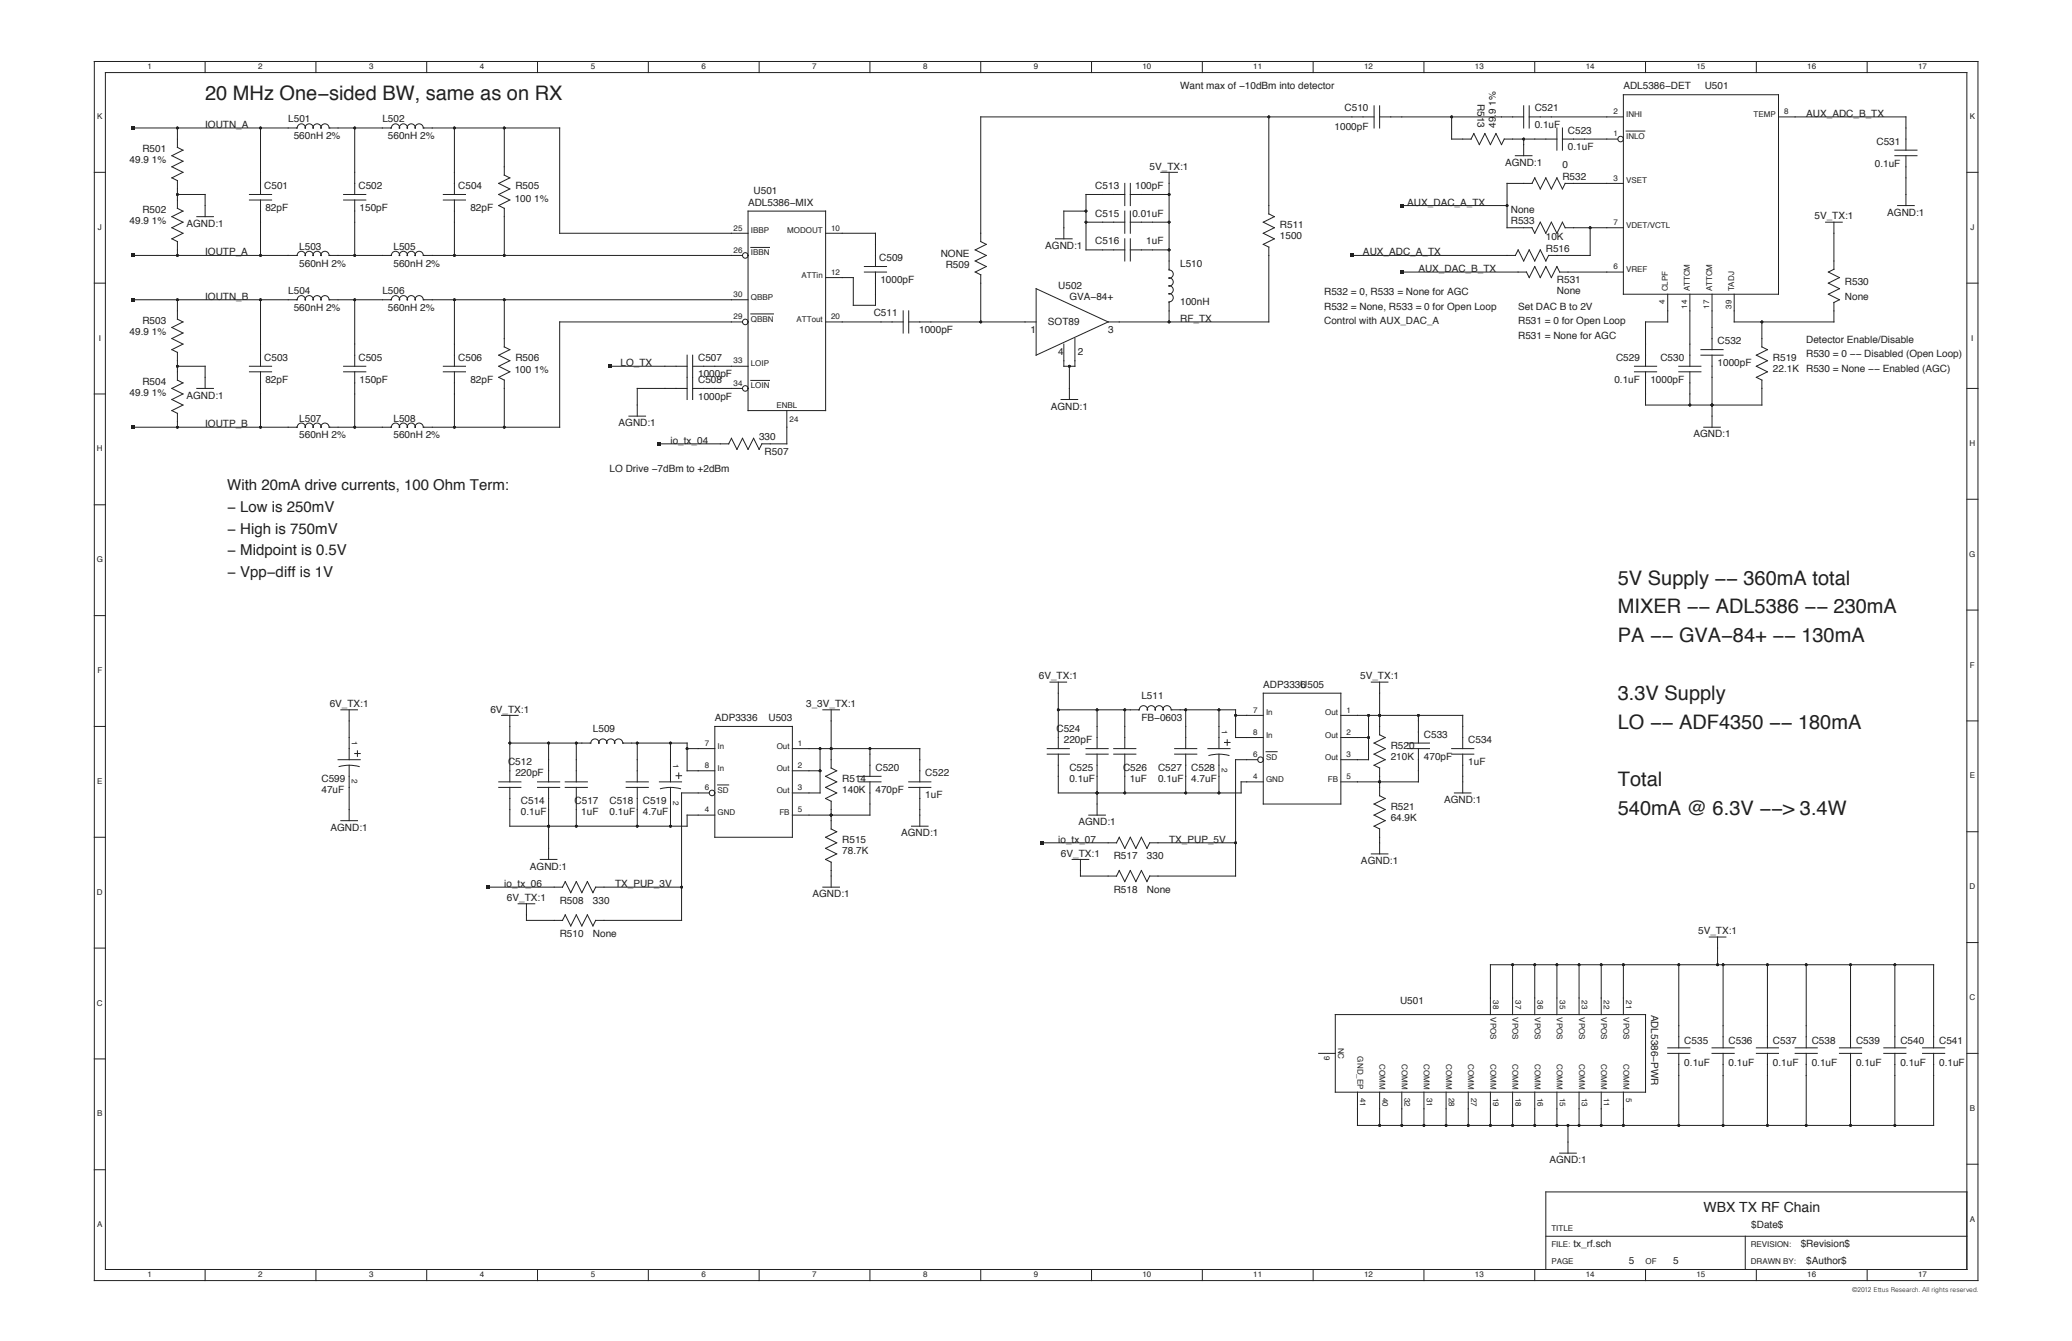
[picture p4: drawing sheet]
<svg xmlns="http://www.w3.org/2000/svg" width="432mm" height="279mm" viewBox="0 0 432 279" stroke-linecap="round" stroke-linejoin="round" font-family="sans-serif">
<g fill="none" stroke="#231f20" stroke-width=".21">
<path d="M19.7 12.8h392.5v254h-392.5zM22 15.1h387.9v249.4h-387.9zM42.7 12.8v2.3M65.8 12.8v2.3M88.9 12.8v2.3M112 12.8v2.3M135.1 12.8v2.3M158.2 12.8v2.3M181.3 12.8v2.3M204.4 12.8v2.3M227.5 12.8v2.3M250.6 12.8v2.3"/>
<path d="M273.7 12.8v2.3M296.7 12.8v2.3M319.8 12.8v2.3M338.3 19.7h32.3v41.6h-32.3zM342.9 12.8v2.3M366 12.8v2.3M389.1 12.8v2.3M19.7 35.9h2.3M27.7 26.7h34.2a.84 .84 0 0 1 .9-.9 .84 .84 0 0 1 .8 .9 .82 .82 0 0 1 .8-.9 .82 .82 0 0 1 .9 .9 .82 .82 0 0 1 .8-.9 .82 .82 0 0 1 .8 .9 .84 .84 0 0 1 .8-.9 .84 .84 0 0 1 .9 .9h13a.84 .84 0 0 1 .8-.9 .84 .84 0 0 1 .8 .9 .82 .82 0 0 1 .9-.9 .82 .82 0 0 1 .8 .9 .82 .82 0 0 1 .8-.9 .82 .82 0 0 1 .8 .9 .84 .84 0 0 1 .8-.9 .84 .84 0 0 1 .9 .9h28.4v21.9h39.3M37 26.7v4M37 30.7l1.1 .6M38.1 31.3l-2.3 1.1 2.3 1.2-2.3 1.1 2.3 1.2-2.3 1.2 1.2 .5v5.8"/>
<path d="M54.3 26.7v13.8M73.9 26.7v13.8M94.7 26.7v13.8M105.1 26.7v9.8M105.1 36.5l1.1 .6M106.2 37.1l-2.3 1.1 2.3 1.2-2.3 1.1 2.3 1.2-2.3 1.1 1.2 .6v9.8M234.4 38.2v4.6M235.6 38.2v4.6M241.9 35.9h3.5M243.6 35.9v20.3a.84 .84 0 0 1 .9 .9 .84 .84 0 0 1-.9 .8 .82 .82 0 0 1 .9 .9 .82 .82 0 0 1-.9 .8 .82 .82 0 0 1 .9 .8 .82 .82 0 0 1-.9 .8 .84 .84 0 0 1 .9 .8 .84 .84 0 0 1-.9 .9v4.2M264.4 24.4v20.2M286.4 24.4h-82v25.9l1.1 .6-2.3 1.2 2.3 1.1-2.3 1.2 2.3 1.1-2.3 1.2 1.2 .6v9.8"/>
<path d="M286.4 22v4.7M287.5 24.4h30M287.5 22v4.7M302.5 24.4v4.6h4.1M306.6 29l.5-1.2 1.2 2.3 1.1-2.3 1.2 2.3 1.2-2.3 1.1 2.3 .6-1.1h11M315.8 32.4h3.5M317.5 22v4.7M317.5 29v3.4M318.7 24.4h19.6M318.7 22v4.7M324.5 26.7v4.6M325.6 26.7v4.6"/>
<path d="M325.6 29h11.6M338.3 38.2h-12.1l-.6 1.2-1.1-2.3-1.2 2.3-1.2-2.3-1.1 2.3-1.2-2.3-.5 1.1h-5.2v9.2h5.2l.5 1.2 1.2-2.3 1.1 2.3 1.2-2.3 1.2 2.3 1.1-2.3 .6 1.1M338.9 27.3h3.9M370.6 24.4h26.6v6.9M394.9 31.3h4.6M394.9 32.4h4.6M397.2 32.4v10.4M409.9 35.9h2.3M19.7 59h2.3M27.7 53.2h34.2a.84 .84 0 0 1 .9-.9 .84 .84 0 0 1 .8 1 .82 .82 0 0 1 .8-.9 .82 .82 0 0 1 .9 .9 .82 .82 0 0 1 .8-.9 .82 .82 0 0 1 .8 .9 .84 .84 0 0 1 .8-1 .84 .84 0 0 1 .9 .9h13a.84 .84 0 0 1 .8-.9 .84 .84 0 0 1 .8 1 .82 .82 0 0 1 .9-.9 .82 .82 0 0 1 .8 .9 .82 .82 0 0 1 .8-.9 .82 .82 0 0 1 .8 .9 .84 .84 0 0 1 .8-1 .84 .84 0 0 1 .9 .9h66.5M37 40.5h5.7v4.6M37 43.4l1.1 .6-2.3 1.1 2.3 1.2-2.3 1.1 2.3 1.2-2.3 1.2 1.2 .5v2.9"/>
<path d="M41 45.1h3.5M52 40.5h4.6M52 41.7h4.6M54.3 41.7v11.5M71.6 40.5h4.6M71.6 41.7h4.6M73.9 41.7v11.5M92.4 40.5h4.6M92.4 41.7h4.6M94.7 41.7v11.5M155.9 44h16.2v41.5h-16.2zM156.5 51.6h3.9"/>
<path d="M172.1 48.6h10.3v6.9M180.1 56.7h4.7M180.1 55.5h4.7M182.4 56.7v6.9h-4.6v-5.8h-5.7M220 49.8h3.4M226.3 44h-4.6v5.8M226.3 46.3h8.1M234.4 40.5h-8.1v11.6h8.1M234.4 44v4.6M234.4 49.8v4.6M235.6 40.5h8M235.6 44v4.6"/>
<path d="M235.6 49.8v4.6M235.6 46.3h8M235.6 52.1h8M264.4 44.6l1.2 .6M265.6 45.1l-2.3 1.2 2.3 1.1-2.3 1.2 2.3 1.2-2.3 1.1 1.1 .6v15.6h-33.5M281.7 53.2h34.1M292.1 56.7h26l.6 1.1 1.1-2.3 1.2 2.3 1.1-2.3 1.2 2.3 1.2-2.3 .5 1.2h13.3M292.1 42.8h22M316.4 52.1l-.6 1.1M326.2 47.4h12.1M331.4 47.4v5.8h-8.7l-.6 1.2-1.1-2.3-1.2 2.3-1.1-2.3-1.2 2.3-1.1-2.3M380.4 46.3h3.5"/>
<path d="M382.2 46.3v9.8l-1.2 .6 2.3 1.1-2.3 1.2 2.3 1.1-2.3 1.2 2.3 1.2-1.1 .5M395.5 42.8h3.4M409.9 59h2.3M27.7 62.5h34.2a.84 .84 0 0 1 .9-.9 .84 .84 0 0 1 .8 .9 .82 .82 0 0 1 .8-.9 .82 .82 0 0 1 .9 .9 .82 .82 0 0 1 .8-.9 .82 .82 0 0 1 .8 .9 .84 .84 0 0 1 .8-.9 .84 .84 0 0 1 .9 .9h13a.84 .84 0 0 1 .8-.9 .84 .84 0 0 1 .8 .9 .82 .82 0 0 1 .9-.9 .82 .82 0 0 1 .8 .9 .82 .82 0 0 1 .8-.9 .82 .82 0 0 1 .8 .9 .84 .84 0 0 1 .8-.9 .84 .84 0 0 1 .9 .9h67.7M37 76.3h5.7v4.6M37 62.5v4M37 79.2l1.1 .6-2.3 1.1 2.3 1.2-2.3 1.1 2.3 1.2-2.3 1.1 1.2 .6v2.9M37 66.5l1.1 .6M38.1 67.1l-2.3 1.1 2.3 1.2-2.3 1.1 2.3 1.2-2.3 1.1 1.2 .6v5.8M52 76.3h4.6M52 77.5h4.6M54.3 62.5v13.8"/>
<path d="M54.3 77.5v11.5M71.6 76.3h4.6M71.6 77.5h4.6M73.9 62.5v13.8M73.9 77.5v11.5M92.4 76.3h4.6M92.4 77.5h4.6M94.7 62.5v13.8M94.7 77.5v11.5M105.1 72.3l1.1 .5-2.3 1.2 2.3 1.2-2.3 1.1 2.3 1.2-2.3 1.1 1.2 .6v9.8M105.1 62.5v9.8M127 76.3h16.2"/>
<path d="M143.2 74v9.2M144.3 76.3h11.6M144.3 74v9.2M154.7 67.1h-38.1v21.9h-28.4a.84 .84 0 0 0-.9-.9 .84 .84 0 0 0-.8 1 .82 .82 0 0 0-.8-1 .82 .82 0 0 0-.8 1 .82 .82 0 0 0-.8-1 .82 .82 0 0 0-.9 1 .84 .84 0 0 0-.8-1 .84 .84 0 0 0-.8 .9h-13a.84 .84 0 0 0-.9-.9 .84 .84 0 0 0-.8 1 .82 .82 0 0 0-.8-1 .82 .82 0 0 0-.8 1 .82 .82 0 0 0-.9-1 .82 .82 0 0 0-.8 1 .84 .84 0 0 0-.8-1 .84 .84 0 0 0-.9 .9h-34.2M156.5 65.4h4.7M156.5 79.3h3.9M172.1 67.1h16.1M188.2 64.8v4.6M189.4 67.1h26.5M189.4 64.8v4.6M215.9 60.1l15 7-15 6.9zM222.9 76.3v6.9"/>
<path d="M224 70.5v5.8h-2.3v-4.6M340.6 76.3h4.6M340.6 77.5h4.6M347.5 61.3v5.8h-4.6v9.2M349.9 76.3h4.6M349.9 77.5h4.6M352.2 61.3v15M352.2 77.5v6.9M354.5 72.8h4.6M354.5 74h4.6M356.8 61.3v11.5M356.8 74v15"/>
<path d="M361.4 61.3v5.8h20.8v-4.1M367.2 72.3l1.1 .5-2.3 1.2 2.3 1.2-2.3 1.1 2.3 1.2-2.3 1.1 1.2 .6v5.2h-24.3v-6.9M367.2 67.1v5.2M19.7 82.1h2.3M41 80.9h3.5M131.1 86.7h3.4M143.2 80.9h-10.4v5.8M144.3 80.9h10.4M164 85.5v7h-5.2l-.6 1.1-1.2-2.3-1.1 2.3-1.2-2.3-1.1 2.3-1.2-2.3-.5 1.2h-14.5M221.1 83.2h3.5M355 89h3.5M409.9 80.9h2.3"/>
<path d="M19.7 105.2h2.3M409.9 104h2.3M19.7 128.3h2.3M409.9 127.1h2.3M19.7 151.4h2.3M70.5 158.3h4.6M70.7 159.7a8.1 8.1 0 0 1 4.2 0M71 147.9h3.5M72.8 147.9v10.4M72.8 159.4v11.6M73.9 157h1.2M74.5 156.4v1.2"/>
<path d="M104.5 149h3.5M106.2 154.8h16.9a.84 .84 0 0 1 .9-.9 .84 .84 0 0 1 .8 1 .82 .82 0 0 1 .8-.9 .82 .82 0 0 1 .9 .9 .82 .82 0 0 1 .8-.9 .82 .82 0 0 1 .8 .9 .84 .84 0 0 1 .8-1 .84 .84 0 0 1 .9 .9h13.4v5.8h5.8M106.2 149v13.9M114.3 154.8v8.1M120.1 154.8v8.1M132.8 154.8v8.1M139.7 154.8v8.1M143.2 156h5.8M149 151.4h16.1v23h-16.1zM165.1 156h26.6v6.9M170.9 156v9.2h-5.8M171.5 147.9h3.4"/>
<path d="M173.2 147.9v12.1M181.3 156v5.7M218.2 156h4.7M218.2 157.1h4.7M218.8 142.1h3.5M220.5 157.1v8.1h38.1v-2.3h4.7M220.5 142.1v13.9M220.5 147.9h16.9a.84 .84 0 0 1 .9-.9 .84 .84 0 0 1 .8 .9 .82 .82 0 0 1 .8-.9 .82 .82 0 0 1 .9 .9 .82 .82 0 0 1 .8-.9 .82 .82 0 0 1 .8 .9 .84 .84 0 0 1 .8-.9 .84 .84 0 0 1 .9 .9h13.4v5.8h5.8M226.3 156h4.6M226.3 157.1h4.6M228.6 147.9v8.1M228.6 157.1v12.7"/>
<path d="M232.1 156h4.6M232.1 157.1h4.6M234.4 147.9v8.1M234.4 157.1v8.1M244.8 156h4.6M244.8 157.1h4.6M247.1 147.9v8.1M247.1 157.1v8.1M251.7 156h4.6M251.9 157.4a8.1 8.1 0 0 1 4.2 0M254 147.9v8.1M254 157.1v8.1"/>
<path d="M255.2 154.7h1.1M255.7 154.1v1.2M257.5 149h5.8M262.1 158.3h-4.6v24.2h-17.9l-.6 1.2-1.1-2.3-1.2 2.3-1.1-2.3-1.2 2.3-1.2-2.3-.5 1.1h-7.5v-3.4M263.3 144.4h16.1v23.1h-16.1zM263.8 156.6h2.4M279.4 149h25.4v7M279.4 153.7h5.8M285.2 149v9.3h-5.8M285.8 142.1h3.4M287.5 142.1v11M287.5 153.1l1.2 .6"/>
<path d="M288.7 153.7l-2.3 1.1 2.3 1.2-2.3 1.1 2.3 1.2-2.3 1.1 1.1 .6v5.8M293.3 156h4.6M293.3 154.8h4.6M295.6 156v6.9h-16.2M295.6 149v5.8M302.5 156h4.6M302.5 157.1h4.6M304.8 157.1v8.1M409.9 150.2h2.3M19.7 174.4h2.3M71 171h3.5M103.9 162.9h4.7"/>
<path d="M103.9 164.1h4.7M106.2 164.1v8h37v-2.3h5.8M112 162.9h4.6M112 164.1h4.6M112.6 179.1h3.5M114.3 164.1v15M117.8 162.9h4.6M117.8 164.1h4.6M120.1 164.1v8M130.5 162.9h4.6M130.5 164.1h4.6M132.8 164.1v8"/>
<path d="M137.4 162.9h4.6M137.6 164.3a8.1 8.1 0 0 1 4.2 0M139.7 164.1v8M140.9 161.6h1.1M141.4 161.1v1.1M147.8 165.2h-5.8v26.6h-17.9l-.5 1.1-1.2-2.3-1.1 2.3-1.2-2.3-1.2 2.3-1.1-2.3-.6 1.2h-7.5v-3.5M149.5 163.5h2.4M165.1 160.6h5.8M173.2 172.7l1.2 .6-2.3 1.1 2.3 1.2-2.3 1.2 2.3 1.1-2.3 1.2 1.1 .5v5.2M173.2 160l1.2 .6M174.4 160.6l-2.3 1.1 2.3 1.2-2.3 1.2 2.3 1.1-2.3 1.2 1.1 .5v5.8M179 162.9h4.6"/>
<path d="M179 161.7h4.6M181.3 162.9v6.9h-16.2M189.4 162.9h4.6M189.4 164.1h4.6M190 172.1h3.4M191.7 164.1v8M217.1 175.6h15.6l.6-1.2 1.1 2.4 1.2-2.4 1.1 2.4 1.2-2.4 1.1 2.4 .6-1.2h17.9M223.4 179.1h3.5M226.9 169.8h3.5M285.8 177.9h3.4M287.5 165.8l1.2 .6-2.3 1.1 2.3 1.2-2.3 1.1 2.3 1.2-2.3 1.1 1.1 .6v5.2M303.1 165.2h3.5"/>
<path d="M409.9 173.3h2.3M19.7 197.5h2.3M101.6 184.8h15.6l.6-1.1 1.1 2.3 1.2-2.3 1.2 2.3 1.1-2.3 1.2 2.3 .5-1.2h17.9M108 188.3h3.4M171.5 184.8h3.4M356.2 195.2h3.5M357.9 195.2v5.8M409.9 196.4h2.3M274.8 219.5h3.5M278.3 211.4h64.6v16.2h-64.6zM310.6 211.4v-10.4h92.4v17.3M315.2 201v10.4"/>
<path d="M319.8 201v10.4M324.5 201v10.4M329.1 201v10.4M333.7 201v10.4M338.3 201v10.4M347.5 219.5h4.7M347.5 218.3h4.7M349.9 201v17.3M349.9 219.5v15M356.8 219.5h4.6M356.8 218.3h4.6M359.1 201v17.3"/>
<path d="M359.1 219.5v15M366 219.5h4.6M366 218.3h4.6M368.3 201v17.3M368.3 219.5v15M374.1 219.5h4.6M374.1 218.3h4.6M376.4 201v17.3M376.4 219.5v15M383.3 219.5h4.7M383.3 218.3h4.7M385.6 201v17.3"/>
<path d="M385.6 219.5v15M392.6 219.5h4.6M392.6 218.3h4.6M394.9 201v17.3M394.9 219.5v15M400.7 219.5h4.6M400.7 218.3h4.6M403 219.5v15h-120.1v-6.9M409.9 219.5h2.3M19.7 220.6h2.3M287.5 227.6v6.9M292.1 227.6v6.9"/>
<path d="M296.7 227.6v6.9M301.4 227.6v6.9M306 227.6v6.9M310.6 227.6v6.9M315.2 227.6v6.9M319.8 227.6v6.9M324.5 227.6v6.9M326.8 234.5v5.8M329.1 227.6v6.9M333.7 227.6v6.9M338.3 227.6v6.9M19.7 243.7h2.3"/>
<path d="M322.1 257.6h87.8M325 240.3h3.5M363.7 257.6v6.9M409.9 242.6h2.3M409.9 248.3h-87.8v16.2M42.7 264.5v2.3M65.8 264.5v2.3M88.9 264.5v2.3M112 264.5v2.3M135.1 264.5v2.3M158.2 264.5v2.3M181.3 264.5v2.3"/>
<path d="M204.4 264.5v2.3M227.5 264.5v2.3M250.6 264.5v2.3M273.7 264.5v2.3M296.7 264.5v2.3M319.8 264.5v2.3M342.9 264.5v2.3M366 264.5v2.3M389.1 264.5v2.3"/>
<circle cx="337.7" cy="29" r=".58"/>
<circle cx="155.3" cy="53.2" r=".58"/>
<circle cx="155.3" cy="67.1" r=".58"/>
<circle cx="155.3" cy="80.9" r=".58"/>
<circle cx="262.7" cy="158.3" r=".58"/>
<circle cx="148.4" cy="165.2" r=".58"/>
</g>
<g fill="#231f20">
<path d="M27.4 62.1h.7v.7h-.7z"/>
<path d="M27.4 88.7h.7v.7h-.7z"/>
<path d="M137.1 92.1h.7v.7h-.7z"/>
<path d="M27.4 26.3h.7v.7h-.7z"/>
<path d="M27.4 52.9h.7v.7h-.7z"/>
<path d="M291.8 56.3h.7v.7h-.7z"/>
<path d="M291.8 42.5h.7v.7h-.7z"/>
<path d="M281.4 52.9h.7v.7h-.7z"/>
<path d="M126.7 76h.7v.7h-.7z"/>
<path d="M101.3 184.5h.7v.7h-.7z"/>
<path d="M216.7 175.3h.7v.6h-.7z"/>
<circle cx="315.2" cy="234.5" r=".29"/>
<circle cx="338.3" cy="234.5" r=".29"/>
<circle cx="333.7" cy="234.5" r=".29"/>
<circle cx="329.1" cy="234.5" r=".29"/>
<circle cx="324.5" cy="234.5" r=".29"/>
<circle cx="319.8" cy="234.5" r=".29"/>
<circle cx="326.8" cy="234.5" r=".29"/>
<circle cx="368.3" cy="234.5" r=".29"/>
<circle cx="359.1" cy="234.5" r=".29"/>
<circle cx="349.9" cy="234.5" r=".29"/>
<circle cx="310.6" cy="234.5" r=".29"/>
<circle cx="296.7" cy="234.5" r=".29"/>
<circle cx="306" cy="234.5" r=".29"/>
<circle cx="301.4" cy="234.5" r=".29"/>
<circle cx="292.1" cy="234.5" r=".29"/>
<circle cx="287.5" cy="234.5" r=".29"/>
<circle cx="394.9" cy="234.5" r=".29"/>
<circle cx="385.6" cy="234.5" r=".29"/>
<circle cx="376.4" cy="234.5" r=".29"/>
<circle cx="333.7" cy="201" r=".29"/>
<circle cx="338.3" cy="201" r=".29"/>
<circle cx="349.9" cy="201" r=".29"/>
<circle cx="359.1" cy="201" r=".29"/>
<circle cx="368.3" cy="201" r=".29"/>
<circle cx="357.9" cy="201" r=".29"/>
<circle cx="324.5" cy="201" r=".29"/>
<circle cx="329.1" cy="201" r=".29"/>
<circle cx="319.8" cy="201" r=".29"/>
<circle cx="315.2" cy="201" r=".29"/>
<circle cx="376.4" cy="201" r=".29"/>
<circle cx="385.6" cy="201" r=".29"/>
<circle cx="394.9" cy="201" r=".29"/>
<circle cx="37" cy="62.5" r=".29"/>
<circle cx="54.3" cy="62.5" r=".29"/>
<circle cx="37" cy="89" r=".29"/>
<circle cx="54.3" cy="89" r=".29"/>
<circle cx="37" cy="76.3" r=".29"/>
<circle cx="105.1" cy="89" r=".29"/>
<circle cx="105.1" cy="62.5" r=".29"/>
<circle cx="105.1" cy="53.2" r=".29"/>
<circle cx="94.7" cy="53.2" r=".29"/>
<circle cx="94.7" cy="62.5" r=".29"/>
<circle cx="243.6" cy="67.1" r=".29"/>
<circle cx="73.9" cy="62.5" r=".29"/>
<circle cx="73.9" cy="89" r=".29"/>
<circle cx="94.7" cy="89" r=".29"/>
<circle cx="37" cy="26.7" r=".29"/>
<circle cx="54.3" cy="26.7" r=".29"/>
<circle cx="37" cy="53.2" r=".29"/>
<circle cx="54.3" cy="53.2" r=".29"/>
<circle cx="37" cy="40.5" r=".29"/>
<circle cx="105.1" cy="26.7" r=".29"/>
<circle cx="73.9" cy="26.7" r=".29"/>
<circle cx="73.9" cy="53.2" r=".29"/>
<circle cx="94.7" cy="26.7" r=".29"/>
<circle cx="204.4" cy="67.1" r=".29"/>
<circle cx="222.9" cy="76.3" r=".29"/>
<circle cx="226.3" cy="46.3" r=".29"/>
<circle cx="226.3" cy="44" r=".29"/>
<circle cx="243.6" cy="40.5" r=".29"/>
<circle cx="243.6" cy="46.3" r=".29"/>
<circle cx="243.6" cy="52.1" r=".29"/>
<circle cx="170.9" cy="156" r=".29"/>
<circle cx="170.9" cy="160.6" r=".29"/>
<circle cx="173.2" cy="156" r=".29"/>
<circle cx="120.1" cy="172.1" r=".29"/>
<circle cx="120.1" cy="154.8" r=".29"/>
<circle cx="114.3" cy="172.1" r=".29"/>
<circle cx="114.3" cy="154.8" r=".29"/>
<circle cx="139.7" cy="172.1" r=".29"/>
<circle cx="139.7" cy="154.8" r=".29"/>
<circle cx="132.8" cy="172.1" r=".29"/>
<circle cx="132.8" cy="154.8" r=".29"/>
<circle cx="143.2" cy="156" r=".29"/>
<circle cx="173.2" cy="169.8" r=".29"/>
<circle cx="181.3" cy="156" r=".29"/>
<circle cx="106.2" cy="154.8" r=".29"/>
<circle cx="285.2" cy="149" r=".29"/>
<circle cx="285.2" cy="153.7" r=".29"/>
<circle cx="287.5" cy="149" r=".29"/>
<circle cx="234.4" cy="165.2" r=".29"/>
<circle cx="234.4" cy="147.9" r=".29"/>
<circle cx="228.6" cy="165.2" r=".29"/>
<circle cx="228.6" cy="147.9" r=".29"/>
<circle cx="254" cy="165.2" r=".29"/>
<circle cx="254" cy="147.9" r=".29"/>
<circle cx="247.1" cy="165.2" r=".29"/>
<circle cx="247.1" cy="147.9" r=".29"/>
<circle cx="257.5" cy="149" r=".29"/>
<circle cx="287.5" cy="162.9" r=".29"/>
<circle cx="295.6" cy="149" r=".29"/>
<circle cx="220.5" cy="147.9" r=".29"/>
<circle cx="257.5" cy="175.6" r=".29"/>
<circle cx="352.2" cy="84.4" r=".29"/>
<circle cx="356.8" cy="84.4" r=".29"/>
<circle cx="367.2" cy="67.1" r=".29"/>
<circle cx="314.1" cy="42.8" r=".29"/>
<circle cx="317.5" cy="29" r=".29"/>
<circle cx="302.5" cy="24.4" r=".29"/>
<circle cx="331.4" cy="47.4" r=".29"/>
<circle cx="264.4" cy="24.4" r=".29"/>
<circle cx="142" cy="184.8" r=".29"/>
</g>
<g font-size="4.2" fill="#231f20">
<text x="42.7" y="20.9">20 MHz One−sided BW, same as on RX</text>
<text x="337.2" y="121.8">5V Supply −− 360mA total</text>
<text x="337.2" y="127.8">MIXER −− ADL5386 −− 230mA</text>
<text x="337.2" y="133.8">PA −− GVA−84+ −− 130mA</text>
<text x="337.2" y="145.8">3.3V Supply</text>
<text x="337.2" y="151.8">LO −− ADF4350 −− 180mA</text>
<text x="337.2" y="163.8">Total</text>
<text x="337.2" y="169.8">540mA @ 6.3V −−&gt; 3.4W</text>
</g>
<g font-size="3.1" fill="#231f20">
<text x="47.4" y="102.2">With 20mA drive currents, 100 Ohm Term:</text>
<text x="47.4" y="106.7">− Low is 250mV</text>
<text x="47.4" y="111.2">− High is 750mV</text>
<text x="47.4" y="115.7">− Midpoint is 0.5V</text>
<text x="47.4" y="120.2">− Vpp−diff is 1V</text>
</g>
<text font-size="2.9" fill="#231f20" x="355" y="252.6">WBX TX RF Chain</text>
<g font-size="2.1" fill="#231f20">
<text x="245.9" y="18.6">Want max of −10dBm into detector</text>
<text x="280.2" y="23.2">C510</text>
<text x="307.9" y="21.7" transform="rotate(90 307.9 21.7)">R513</text>
<text x="319.8" y="23.2">C521</text>
<text x="338.3" y="18.6">ADL5386−DET</text>
<text x="355.3" y="18.6">U501</text>
<text x="42.7" y="26.7">IOUTN_A</text>
<text x="60.1" y="25.5">L501</text>
<text x="61.2" y="29">560nH 2%</text>
<text x="79.7" y="25.5">L502</text>
<text x="80.8" y="29">560nH 2%</text>
<text x="278.1" y="27">1000pF</text>
<text x="311.8" y="26.7" transform="rotate(-90 311.8 26.7)">49.9 1%</text>
<text x="319.8" y="26.7">0.1uF</text>
<text x="326.8" y="27.8">C523</text>
<text x="376.4" y="24.4">AUX_ADC_B_TX</text>
<text x="27" y="33.9">49.9 1%</text>
<text x="29.7" y="31.6">R501</text>
<text x="239.6" y="35.3">5V_TX:1</text>
<text x="313.6" y="34.6">AGND:1</text>
<text x="325.6" y="35.1">0</text>
<text x="326.8" y="31.3">0.1uF</text>
<text x="390.7" y="34.7">0.1uF</text>
<text x="391.1" y="30.1">C531</text>
<text x="55.1" y="39.4">C501</text>
<text x="74.7" y="39.4">C502</text>
<text x="95.5" y="39.4">C504</text>
<text x="107.4" y="39.4">R505</text>
<text x="157" y="40.5">U501</text>
<text x="228.3" y="39.4">C513</text>
<text x="236.6" y="39.4">100pF</text>
<text x="325.6" y="37.4">R532</text>
<text x="27" y="46.6">49.9 1%</text>
<text x="29.7" y="44.3">R502</text>
<text x="38.9" y="47.3">AGND:1</text>
<text x="55.3" y="44">82pF</text>
<text x="74.9" y="44">150pF</text>
<text x="98" y="44">82pF</text>
<text x="107.3" y="42">100 1%</text>
<text x="155.9" y="42.8">ADL5386−MIX</text>
<text x="228.3" y="45.1">C515</text>
<text x="236" y="45.1">0.01uF</text>
<text x="266.7" y="47.4">R511</text>
<text x="293.3" y="42.8">AUX_DAC_A_TX</text>
<text x="314.9" y="46.7">R533</text>
<text x="314.9" y="44.3">None</text>
<text x="378.1" y="45.7">5V_TX:1</text>
<text x="393.3" y="45">AGND:1</text>
<text x="42.7" y="53.2">IOUTP_A</text>
<text x="62.4" y="52.1">L503</text>
<text x="82" y="52.1">L505</text>
<text x="196.1" y="53.6">NONE</text>
<text x="217.8" y="51.9">AGND:1</text>
<text x="228.3" y="50.9">C516</text>
<text x="238.9" y="50.9">1uF</text>
<text x="266.7" y="49.8">1500</text>
<text x="284" y="53.2">AUX_ADC_A_TX</text>
<text x="322.1" y="52.4">R516</text>
<text x="322.1" y="50.1">10K</text>
<text x="62.4" y="55.5">560nH 2%</text>
<text x="82" y="55.5">560nH 2%</text>
<text x="183.2" y="54.4">C509</text>
<text x="183.5" y="59">1000pF</text>
<text x="197.1" y="55.9">R509</text>
<text x="245.9" y="55.5">L510</text>
<text x="295.6" y="56.7">AUX_DAC_B_TX</text>
<text x="324.5" y="59">R531</text>
<text x="384.5" y="59.4">R530</text>
<text x="42.7" y="62.5">IOUTN_B</text>
<text x="60.1" y="61.3">L504</text>
<text x="61.2" y="64.8">560nH 2%</text>
<text x="79.7" y="61.3">L506</text>
<text x="80.8" y="64.8">560nH 2%</text>
<text x="182.1" y="65.9">C511</text>
<text x="220.5" y="60.1">U502</text>
<text x="222.9" y="62.5">GVA−84+</text>
<text x="245.9" y="63.6">100nH</text>
<text x="276" y="61.5">R532 = 0, R533 = None for AGC</text>
<text x="276" y="64.5">R532 = None, R533 = 0 for Open Loop</text>
<text x="316.4" y="64.5">Set DAC B to 2V</text>
<text x="324.5" y="61.3">None</text>
<text x="384.5" y="62.5">None</text>
<text x="27" y="69.7">49.9 1%</text>
<text x="29.7" y="67.5">R503</text>
<text x="191.5" y="69.4">1000pF</text>
<text x="214.8" y="69.4">1</text>
<text x="218.4" y="67.6">SOT89</text>
<text x="230.9" y="69.4">3</text>
<text x="245.9" y="67.1">RF_TX</text>
<text x="276" y="67.5">Control with AUX_DAC_A</text>
<text x="316.4" y="67.5">R531 = 0 for Open Loop</text>
<text x="316.4" y="70.5">R531 = None for AGC</text>
<text x="357.9" y="71.7">C532</text>
<text x="376.4" y="71.5">Detector Enable/Disable</text>
<text x="55.1" y="75.2">C503</text>
<text x="74.7" y="75.2">C505</text>
<text x="95.5" y="75.2">C506</text>
<text x="107.3" y="77.8">100 1%</text>
<text x="107.4" y="75.2">R506</text>
<text x="129.3" y="76.3">LO_TX</text>
<text x="145.5" y="75.2">C507</text>
<text x="220.5" y="74">4</text>
<text x="224.6" y="74">2</text>
<text x="336.8" y="75.2">C529</text>
<text x="346" y="75.2">C530</text>
<text x="357.9" y="76.3">1000pF</text>
<text x="369.5" y="75.2">R519</text>
<text x="369.5" y="77.5">22.1K</text>
<text x="376.4" y="74.5">R530 = 0 −− Disabled (Open Loop)</text>
<text x="376.4" y="77.5">R530 = None −− Enabled (AGC)</text>
<text x="27" y="82.4">49.9 1%</text>
<text x="29.7" y="80.2">R504</text>
<text x="38.9" y="83.1">AGND:1</text>
<text x="55.3" y="79.8">82pF</text>
<text x="74.9" y="79.8">150pF</text>
<text x="98" y="79.8">82pF</text>
<text x="145.5" y="79.8">C508</text>
<text x="145.5" y="83.2">1000pF</text>
<text x="145.5" y="78.6">1000pF</text>
<text x="336.4" y="79.8">0.1uF</text>
<text x="343.9" y="79.8">1000pF</text>
<text x="42.7" y="89">IOUTP_B</text>
<text x="62.4" y="87.9">L507</text>
<text x="82" y="87.9">L508</text>
<text x="128.9" y="88.8">AGND:1</text>
<text x="219" y="85.4">AGND:1</text>
<text x="62.4" y="91.3">560nH 2%</text>
<text x="82" y="91.3">560nH 2%</text>
<text x="139.7" y="92.5">io_tx_04</text>
<text x="158.2" y="91.6">330</text>
<text x="159.4" y="94.8">R507</text>
<text x="352.9" y="91.1">AGND:1</text>
<text x="127" y="98.2">LO Drive −7dBm to +2dBm</text>
<text x="216.5" y="141.5">6V_TX:1</text>
<text x="263.3" y="143.3">ADP3336</text>
<text x="271" y="143.3">U505</text>
<text x="283.5" y="141.5">5V_TX:1</text>
<text x="68.7" y="147.3">6V_TX:1</text>
<text x="102.2" y="148.5">6V_TX:1</text>
<text x="168" y="147.3">3_3V_TX:1</text>
<text x="237.9" y="145.6">L511</text>
<text x="123.6" y="152.5">L509</text>
<text x="149" y="150.2">ADP3336</text>
<text x="160.1" y="150.2">U503</text>
<text x="220.2" y="152.5">C524</text>
<text x="221.7" y="154.8">220pF</text>
<text x="237.9" y="150.2">FB−0603</text>
<text x="289.8" y="156">R520</text>
<text x="296.7" y="153.7">C533</text>
<text x="306" y="154.8">C534</text>
<text x="105.9" y="159.4">C512</text>
<text x="107.4" y="161.7">220pF</text>
<text x="182.4" y="160.6">C520</text>
<text x="192.8" y="161.7">C522</text>
<text x="222.9" y="160.6">C525</text>
<text x="234" y="160.6">C526</text>
<text x="241.3" y="160.6">C527</text>
<text x="248.3" y="160.6">C528</text>
<text x="289.8" y="158.3">210K</text>
<text x="296.7" y="158.3">470pF</text>
<text x="306" y="159.4">1uF</text>
<text x="67" y="162.9">C599</text>
<text x="67" y="165.2">47uF</text>
<text x="108.6" y="167.5">C514</text>
<text x="119.7" y="167.5">C517</text>
<text x="127" y="167.5">C518</text>
<text x="134" y="167.5">C519</text>
<text x="175.5" y="162.9">R514</text>
<text x="175.5" y="165.2">140K</text>
<text x="182.4" y="165.2">470pF</text>
<text x="192.8" y="166.4">1uF</text>
<text x="222.9" y="162.9">0.1uF</text>
<text x="235.4" y="162.9">1uF</text>
<text x="241.3" y="162.9">0.1uF</text>
<text x="248.3" y="162.9">4.7uF</text>
<text x="300.9" y="167.3">AGND:1</text>
<text x="68.9" y="173.1">AGND:1</text>
<text x="108.6" y="169.8">0.1uF</text>
<text x="121.1" y="169.8">1uF</text>
<text x="127" y="169.8">0.1uF</text>
<text x="134" y="169.8">4.7uF</text>
<text x="224.7" y="172">AGND:1</text>
<text x="289.8" y="168.7">R521</text>
<text x="289.8" y="171">64.9K</text>
<text x="175.5" y="175.6">R515</text>
<text x="175.5" y="177.9">78.7K</text>
<text x="187.8" y="174.3">AGND:1</text>
<text x="220.5" y="175.6">io_tx_07</text>
<text x="221.1" y="178.5">6V_TX:1</text>
<text x="232.1" y="179.1">R517</text>
<text x="239" y="179.1">330</text>
<text x="243.6" y="175.6">TX_PUP_5V</text>
<text x="105.1" y="184.8">io_tx_06</text>
<text x="110.4" y="181.2">AGND:1</text>
<text x="128.2" y="184.8">TX_PUP_3V</text>
<text x="232.1" y="186">R518</text>
<text x="239" y="186">None</text>
<text x="283.6" y="180">AGND:1</text>
<text x="105.7" y="187.7">6V_TX:1</text>
<text x="116.6" y="188.3">R508</text>
<text x="123.6" y="188.3">330</text>
<text x="169.3" y="187">AGND:1</text>
<text x="116.6" y="195.2">R510</text>
<text x="123.6" y="195.2">None</text>
<text x="353.9" y="194.7">5V_TX:1</text>
<text x="291.8" y="209.1">U501</text>
<text x="344.1" y="211.4" transform="rotate(90 344.1 211.4)">ADL5386−PWR</text>
<text x="351" y="217.6">C535</text>
<text x="360.2" y="217.6">C536</text>
<text x="369.5" y="217.6">C537</text>
<text x="377.6" y="217.6">C538</text>
<text x="386.8" y="217.6">C539</text>
<text x="396" y="217.6">C540</text>
<text x="404.1" y="217.6">C541</text>
<text x="351" y="222.1">0.1uF</text>
<text x="360.2" y="222.1">0.1uF</text>
<text x="369.5" y="222.1">0.1uF</text>
<text x="377.6" y="222.1">0.1uF</text>
<text x="386.8" y="222.1">0.1uF</text>
<text x="396" y="222.1">0.1uF</text>
<text x="404.1" y="222.1">0.1uF</text>
<text x="322.9" y="242.4">AGND:1</text>
<text x="365" y="255.8">$Date$</text>
<text x="327.9" y="259.9">tx_rf.sch</text>
<text x="339.5" y="263.3">5</text>
<text x="348.7" y="263.3">5</text>
<text x="375.3" y="259.9">$Revision$</text>
<text x="376.4" y="263.3">$Author$</text>
</g>
<g font-size="1.7" fill="#231f20">
<text x="30.7" y="14.4">1</text>
<text x="53.8" y="14.4">2</text>
<text x="76.9" y="14.4">3</text>
<text x="100" y="14.4">4</text>
<text x="123.1" y="14.4">5</text>
<text x="146.2" y="14.4">6</text>
<text x="169.3" y="14.4">7</text>
<text x="192.4" y="14.4">8</text>
<text x="215.5" y="14.4">9</text>
<text x="238.1" y="14.4">10</text>
<text x="261.2" y="14.4">11</text>
<text x="284.3" y="14.4">12</text>
<text x="307.4" y="14.4">13</text>
<text x="330.5" y="14.4">14</text>
<text x="353.5" y="14.4">15</text>
<text x="376.6" y="14.4">16</text>
<text x="399.7" y="14.4">17</text>
<text x="336.2" y="23.8">2</text>
<text x="371.8" y="23.8">8</text>
<text x="20.3" y="24.8">K</text>
<text x="336.2" y="28.4">1</text>
<text x="338.9" y="24.4">INHI</text>
<text x="338.9" y="29">INLO</text>
<text x="365.4" y="24.4">TEMP</text>
<text x="410.5" y="24.8">K</text>
<text x="336.2" y="37.6">3</text>
<text x="338.9" y="38.2">VSET</text>
<text x="20.4" y="47.9">J</text>
<text x="336.2" y="46.9">7</text>
<text x="338.9" y="47.4">VDET/VCTL</text>
<text x="410.6" y="47.9">J</text>
<text x="152.9" y="48">25</text>
<text x="152.9" y="52.6">26</text>
<text x="156.5" y="48.6">IBBP</text>
<text x="156.5" y="53.2">IBBN</text>
<text x="164.1" y="48.6">MODOUT</text>
<text x="173.2" y="48">10</text>
<text x="167" y="57.8">ATTin</text>
<text x="173.2" y="57.3">12</text>
<text x="336.2" y="56.1">6</text>
<text x="338.9" y="56.7">VREF</text>
<text x="152.9" y="61.9">30</text>
<text x="156.5" y="62.5">QBBP</text>
<text x="347" y="63.4" transform="rotate(-90 347 63.4)">4</text>
<text x="347.5" y="60.7" transform="rotate(-90 347.5 60.7)">CLPF</text>
<text x="351.6" y="64.3" transform="rotate(-90 351.6 64.3)">14</text>
<text x="352.2" y="60.7" transform="rotate(-90 352.2 60.7)">ATTCM</text>
<text x="356.2" y="64.3" transform="rotate(-90 356.2 64.3)">17</text>
<text x="356.8" y="60.7" transform="rotate(-90 356.8 60.7)">ATTCM</text>
<text x="360.8" y="64.3" transform="rotate(-90 360.8 64.3)">39</text>
<text x="361.4" y="60.7" transform="rotate(-90 361.4 60.7)">TADJ</text>
<text x="20.6" y="71">I</text>
<text x="152.9" y="66.5">29</text>
<text x="156.5" y="67.1">QBBN</text>
<text x="166" y="67.1">ATTout</text>
<text x="173.2" y="66.5">20</text>
<text x="410.8" y="71">I</text>
<text x="152.9" y="75.7">33</text>
<text x="156.5" y="76.3">LOIP</text>
<text x="152.9" y="80.4">34</text>
<text x="156.5" y="80.9">LOIN</text>
<text x="161.8" y="85">ENBL</text>
<text x="164.6" y="87.9">24</text>
<text x="20.2" y="94.1">H</text>
<text x="410.4" y="92.9">H</text>
<text x="20.2" y="117.2">G</text>
<text x="410.4" y="116">G</text>
<text x="20.3" y="140.2">F</text>
<text x="410.5" y="139.1">F</text>
<text x="261.2" y="148.5">7</text>
<text x="263.8" y="149">In</text>
<text x="276.2" y="149">Out</text>
<text x="280.6" y="148.5">1</text>
<text x="73.3" y="154.5" transform="rotate(90 73.3 154.5)">1</text>
<text x="146.9" y="155.4">7</text>
<text x="149.5" y="156">In</text>
<text x="161.9" y="156">Out</text>
<text x="166.3" y="155.4">1</text>
<text x="254.6" y="152.2" transform="rotate(90 254.6 152.2)">1</text>
<text x="261.2" y="153.1">8</text>
<text x="263.8" y="153.7">In</text>
<text x="276.2" y="153.7">Out</text>
<text x="280.6" y="153.1">2</text>
<text x="140.3" y="159.1" transform="rotate(90 140.3 159.1)">1</text>
<text x="146.9" y="160">8</text>
<text x="149.5" y="160.6">In</text>
<text x="161.9" y="160.6">Out</text>
<text x="166.3" y="160">2</text>
<text x="254.6" y="160" transform="rotate(90 254.6 160)">2</text>
<text x="261.2" y="157.7">6</text>
<text x="263.8" y="158.3">SD</text>
<text x="276.2" y="158.3">Out</text>
<text x="280.6" y="157.7">3</text>
<text x="20.3" y="163.3">E</text>
<text x="73.3" y="162.3" transform="rotate(90 73.3 162.3)">2</text>
<text x="140.3" y="166.9" transform="rotate(90 140.3 166.9)">2</text>
<text x="146.9" y="164.6">6</text>
<text x="149.5" y="165.2">SD</text>
<text x="161.9" y="165.2">Out</text>
<text x="166.3" y="164.6">3</text>
<text x="261.2" y="162.3">4</text>
<text x="263.8" y="162.9">GND</text>
<text x="276.7" y="162.9">FB</text>
<text x="280.6" y="162.3">5</text>
<text x="410.5" y="162.2">E</text>
<text x="146.9" y="169.3">4</text>
<text x="149.5" y="169.8">GND</text>
<text x="162.4" y="169.8">FB</text>
<text x="166.3" y="169.3">5</text>
<text x="410.4" y="185.3">D</text>
<text x="20.2" y="186.4">D</text>
<text x="20.2" y="209.5">C</text>
<text x="311.2" y="208.4" transform="rotate(90 311.2 208.4)">38</text>
<text x="315.8" y="208.4" transform="rotate(90 315.8 208.4)">37</text>
<text x="320.4" y="208.4" transform="rotate(90 320.4 208.4)">36</text>
<text x="325" y="208.4" transform="rotate(90 325 208.4)">35</text>
<text x="329.7" y="208.4" transform="rotate(90 329.7 208.4)">23</text>
<text x="334.3" y="208.4" transform="rotate(90 334.3 208.4)">22</text>
<text x="338.9" y="208.4" transform="rotate(90 338.9 208.4)">21</text>
<text x="410.4" y="208.4">C</text>
<text x="310.6" y="212" transform="rotate(90 310.6 212)">VPOS</text>
<text x="315.2" y="212" transform="rotate(90 315.2 212)">VPOS</text>
<text x="319.8" y="212" transform="rotate(90 319.8 212)">VPOS</text>
<text x="324.5" y="212" transform="rotate(90 324.5 212)">VPOS</text>
<text x="329.1" y="212" transform="rotate(90 329.1 212)">VPOS</text>
<text x="333.7" y="212" transform="rotate(90 333.7 212)">VPOS</text>
<text x="338.3" y="212" transform="rotate(90 338.3 212)">VPOS</text>
<text x="276" y="220.1" transform="rotate(90 276 220.1)">9</text>
<text x="278.9" y="218.3" transform="rotate(90 278.9 218.3)">NC</text>
<text x="282.9" y="220.1" transform="rotate(90 282.9 220.1)">GND_EP</text>
<text x="287.5" y="221.7" transform="rotate(90 287.5 221.7)">COMM</text>
<text x="292.1" y="221.7" transform="rotate(90 292.1 221.7)">COMM</text>
<text x="296.7" y="221.7" transform="rotate(90 296.7 221.7)">COMM</text>
<text x="301.4" y="221.7" transform="rotate(90 301.4 221.7)">COMM</text>
<text x="306" y="221.7" transform="rotate(90 306 221.7)">COMM</text>
<text x="310.6" y="221.7" transform="rotate(90 310.6 221.7)">COMM</text>
<text x="315.2" y="221.7" transform="rotate(90 315.2 221.7)">COMM</text>
<text x="319.8" y="221.7" transform="rotate(90 319.8 221.7)">COMM</text>
<text x="324.5" y="221.7" transform="rotate(90 324.5 221.7)">COMM</text>
<text x="329.1" y="221.7" transform="rotate(90 329.1 221.7)">COMM</text>
<text x="333.7" y="221.7" transform="rotate(90 333.7 221.7)">COMM</text>
<text x="338.3" y="221.7" transform="rotate(90 338.3 221.7)">COMM</text>
<text x="20.3" y="232.6">B</text>
<text x="283.5" y="228.7" transform="rotate(90 283.5 228.7)">41</text>
<text x="288.1" y="228.7" transform="rotate(90 288.1 228.7)">40</text>
<text x="292.7" y="228.7" transform="rotate(90 292.7 228.7)">32</text>
<text x="297.3" y="228.7" transform="rotate(90 297.3 228.7)">31</text>
<text x="301.9" y="228.7" transform="rotate(90 301.9 228.7)">28</text>
<text x="306.6" y="228.7" transform="rotate(90 306.6 228.7)">27</text>
<text x="311.2" y="228.7" transform="rotate(90 311.2 228.7)">19</text>
<text x="315.8" y="228.7" transform="rotate(90 315.8 228.7)">18</text>
<text x="320.4" y="228.7" transform="rotate(90 320.4 228.7)">16</text>
<text x="325" y="228.7" transform="rotate(90 325 228.7)">15</text>
<text x="329.7" y="228.7" transform="rotate(90 329.7 228.7)">13</text>
<text x="334.3" y="228.7" transform="rotate(90 334.3 228.7)">11</text>
<text x="338.9" y="228.7" transform="rotate(90 338.9 228.7)">5</text>
<text x="410.5" y="231.5">B</text>
<text x="20.3" y="255.7">A</text>
<text x="323.3" y="256.4">TITLE</text>
<text x="410.5" y="254.5">A</text>
<text x="323.3" y="259.9">FILE:</text>
<text x="323.3" y="263.3">PAGE</text>
<text x="342.9" y="263.3">OF</text>
<text x="364.9" y="259.9">REVISION:</text>
<text x="364.9" y="263.3">DRAWN BY:</text>
<text x="30.7" y="266.1">1</text>
<text x="53.8" y="266.1">2</text>
<text x="76.9" y="266.1">3</text>
<text x="100" y="266.1">4</text>
<text x="123.1" y="266.1">5</text>
<text x="146.2" y="266.1">6</text>
<text x="169.3" y="266.1">7</text>
<text x="192.4" y="266.1">8</text>
<text x="215.5" y="266.1">9</text>
<text x="238.1" y="266.1">10</text>
<text x="261.2" y="266.1">11</text>
<text x="284.3" y="266.1">12</text>
<text x="307.4" y="266.1">13</text>
<text x="330.5" y="266.1">14</text>
<text x="353.5" y="266.1">15</text>
<text x="376.6" y="266.1">16</text>
<text x="399.7" y="266.1">17</text>
</g>
<text font-size="1.4" fill="#231f20" x="386" y="269.1">©2012 Ettus Research. All rights reserved.</text>
</svg>
